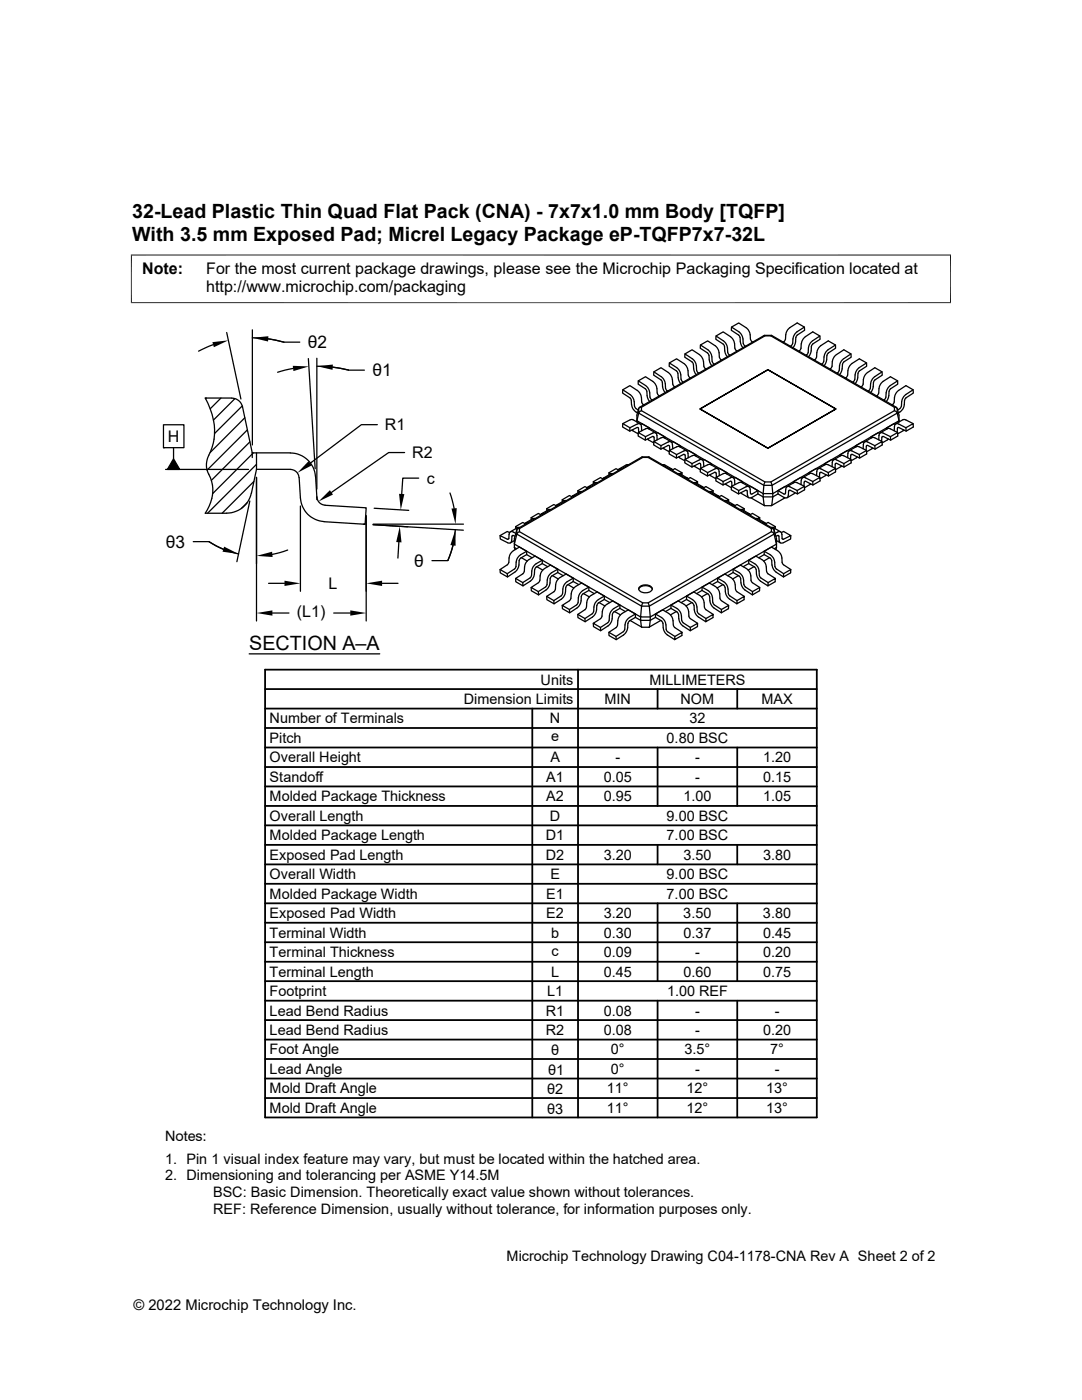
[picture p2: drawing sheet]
<svg xmlns="http://www.w3.org/2000/svg" width="216mm" height="279mm" viewBox="0 0 216 279" stroke-linecap="round" stroke-linejoin="round" font-family="sans-serif">
<g fill="none" stroke="#000" stroke-width=".25">
<path d="M41.2 79.4l-.2 .2M42.5 68.8l-2.9 1.3M44.1 79.4l-2.1 2.2M45.2 66.4l2.9 13.2M46.2 79.5a2.18 2.18 0 0 1 2.2 1.7M46.2 79.4h-5.2a12 12 0 0 1 1 10.7 4.6 4.6 0 0 0 0 5.3 7.5 7.5 0 0 1-1 7h4.2a5 5 0 0 0 4.9-4M46.9 79.5l-4.3 4.3M50.4 67.4a22.5 22.5 0 0 1 6.2 .9M50.4 65.8v23M53.5 67.6l3.1 .7M56.6 68.3h3.2M58.5 73.5l-3.1 .8"/>
<path d="M61.5 71.6l1.4 21.9M63.2 71.5v26.1M63.2 73.1l3.2 .2 3.1 .6M66.4 73.3l3.1 .6M69.5 73.9h3.2M124.3 77.8l1.9 1.4 .3 .6 .1 1.2 .3 .5M127.4 76l1.7 1.2 .4 .6 .1 .6M129.1 78.1l-.3-.5-1.5-.9 .1-.7 1.4-.8 1.5 .9 .4 .5 .3 .6 .1 1.2M129.1 78.1l.1 1.3 .4 .7M129.6 78.4l.1 1 .4 .4M130.5 74.2l1.4 1M131.1 78.4l.3 .5"/>
<path d="M131.4 79h.2M131.9 75.2l.7 .8 .2 1.6 .4 .5M133.6 72.4l1.4 1 .5 .4 .3 .6 .1 1.3M134.5 77.2h.2M134.5 77.1l-.2-.4-.3-1.5-.7-.9-1.4-.9-1.4 .8-.1 .7 1.7 1.2 .2 1.5 .4 .7M135.3 74.5l.1 1.3 .4 .8M135.9 75.7l.3 .5M136.2 76.2l.1 .1M136.4 72.5l-1.4-.9-1.4 .8-.1 .7 1.5 .9 .3 .5M136.5 72.5l.4 .5 .3 .6 .1 1.2M136.7 70.6l1.9 1.4 .3 .6 .1 1.4 .4 .5M137.4 74.9l.4 .5"/>
<path d="M139.8 68.9l1.4 .9 .5 .4 .3 .6 .1 1.3M140.7 73.6h.2M140.7 73.6l-.2-.4-.3-1.6-.6-.8-1.5-1-1.4 .8-.1 .7 1.7 1.2 .2 1.5 .4 .8M141.5 71.8l.3 .8 .2 .4M142.1 72.1l.4 .6M142.6 69l-1.4-1-1.4 .9-.1 .6 1.7 1.2 .1 1.1M142.7 69l.4 .4 .3 .6 .1 1.3M142.9 67.1l1.9 1.4 .3 .5 .1 1.4 .3 .4M143.6 71.3l.2 .5M143.8 71.8l.2 .1M144.3 68.6l-1.5-.9 .1-.6 1.4-.9 1.9 1.4 .3 .6 .1 1.3M144.3 68.7l.3 .5 .1 1.2 .4 .8"/>
<path d="M145.5 70.8l.1 .1M146 65.3l1.4 .9 .5 .5 .3 .5 .1 1.3 .3 .5M146.6 69.5l.5 .6M147.7 67.4l-.3-.5-1.5-1 .1-.6 1.4-.8 1.9 1.3 .3 .6 .1 1.3 .5 .6M147.7 67.4l.1 1.2 .5 .8M148.6 69l.1 .1M152.5 67h.1M152.5 67l-24.9 14.3M152.5 66.9l1.5 .1h-.2M154 67l24.9 14.3M157.9 69l-.2 .1M158.2 68.5l-.3 .5"/>
<path d="M158.8 67.4l-.1 1.2-.5 .8M158.8 67.4l.3-.5 1.4-1v-.6l-1.4-.8-1.5 .9-.4 .4-.3 .6-.2 1.3-.4 .6M159.4 70.1l.4-.5 .3-1.6 .6-.8 1.5-1 1.4 .9v.6l-1.6 1.2-.2 1.5-.5 .8M160.5 65.3l-1.5 .9-.4 .5-.3 .5-.1 1.3M161 70.8l-.2 .1M162.1 68l-.6 .8-.3 1.6-.2 .4M162.6 71.8l-.1 .1M162.6 71.8l.3-.5 .2-1.3 .3-.6 .4-.4 1.5-1 1.4 .9v.6l-1.5 1-.2 .4v.9M163.6 67.1l-1.4 .9M164.4 72.1l-.5 .6M165 71.8l-.3 .8-.3 .4M165.7 73.6h-.1"/>
<path d="M165.7 73.6l.3-.4 .2-1.6 .7-.8 1.5-1 1.4 .8v.7l-1.6 1.2-.2 1.5-.5 .8M166.7 68.9l-1.5 .9-.4 .4-.3 .6-.1 1.3M169.1 74.9l-.4 .5M169.1 74.8l.2-1.2 .3-.6 .4-.5 1.5-.9 1.4 .8v.7l-1.6 1.2-.2 1.5-.5 .8M169.8 70.6l-1.9 1.4-.3 .6-.1 1.3-.5 .6M170.3 76.2l-.2 .1M170.6 75.7l-.3 .5M171.9 77.2h-.1M171.9 77.1l.3-.4 .2-1.5 .7-.9 1.5-.9 1.4 .8v.7l-1.6 1.2-.2 1.5-.5 .7M172.9 72.4l-1.5 1-.4 .4-.3 .6-.1 1.3M175 79h-.1M175.3 78.4l-.3 .5"/>
<path d="M176 74.2l-1.9 1.4-.3 .6-.1 1.3-.5 .6M176.8 78.4l-.1 1-.4 .4M177.4 78.1l-.1 1.3-.5 .7M177.4 78.1l.3-.5 1.4-.9v-.7l-1.4-.8-1.5 .9-.4 .5-.3 .6-.2 1.2M179.1 76l-1.7 1.2-.4 .6-.2 .6M179.3 77.9l-.7 .8-.2 1.6-.4 .5M179.3 77.9l1.5-.9 1.4 .8v.6l-1.4 1-.3 .5M180.5 79.9l-.1 .9a2.1 2.1 0 0 1-1.1 1.6M182.2 77.8l-1.9 1.4-.3 .6-.1 1.2M32.6 84.8h4.1v4.5h-4.1zM32.6 89.3h.1M33 93.7h16.6"/>
<path d="M34.6 91.6l1.3 2.1h-2.5zM34.6 89.3v2.3M48.3 81l-5.5 5.5M48.4 81.2l1.9 9.2M48.9 83.4l-7 6.9M49.4 85.8l-8.1 8M49.8 100l-2.5 12.1M49.9 88.2l-7.7 7.7M50.3 90.4v.9M50.3 90.4h7.6a5 5 0 0 1 5 4.7l.3 4.1M50.5 90.4l-8.1 8.1M50.7 96.1l-6.4 6.3"/>
<path d="M51.2 93.7h6.7a1.75 1.75 0 0 1 1.8 1.6M51.2 95.3v28.6M51.2 93.7l-1 4.7M51.2 92.7l-9.8 9.7M51.2 90.4v3.3M59.7 95.3l.2 4.1M63.2 99.2v.5M63.2 99.2a1.79 1.79 0 0 0 1.7 1.6l8.2 .5-.2 3.3-8.2-.5a5 5 0 0 1-4.8-4.7M75.3 84.8h-3.2l-10.2 7.7M80.7 90.3h-3.1l-11.5 8M83.5 95.4h-3.1l-.2 3.2M89.8 98.4l.8 3.1"/>
<path d="M112.2 99.7l.4 .2-1.5 .9M113 99.9h-.4M114.1 99.1l-.5-.2-1.4 .8v.4M114.7 99h-.5l-.2 .3M115.3 97.9l.4 .2M115.7 98.1l-1.5 .9M116.1 98.1h-.4M117.2 97.3l-.5-.2-1.4 .8v.5M117.8 97.2h-.5l-.2 .4M118.4 96.1l.4 .3-1.5 .8M119.2 96.4h-.4M120.3 95.5l-.5-.2-1.4 .8v.5"/>
<path d="M120.9 95.4h-.5l-.2 .4M121.5 94.4l.4 .2M122.3 94.6h-.4l-1.5 .8M123.4 93.8l-.5-.3-1.4 .9v.4M124 93.6h-.5l-.2 .4M124.3 84.5l-.1 .7 1.5 .8 1.4-.7h.3v1M125.4 92.8h-.4l-1.5 .8M125.7 85.4l1.5-.8a.53 .53 0 0 1 .5 0 .53 .53 0 0 1 .3 .5l.1 .9M126.1 85.8l.2 .2M126.3 86l1.1 .6M126.9 81.6l.5 .2M127.4 86.3l-.1 .7 1.5 .8 1.5-.7 .2 .2"/>
<path d="M127.4 81.5l-.3 1.3v1.4M127.4 81.5v.9l25 14.5h1.7l24.9-14.5v-.9l.4 1.3v1.2l-.4-1.6M127.7 84.6l-1.6-.9-1.8 .8 1.4 .9v.6M127.8 84.7l.3-.1 1.4 .8-.2 .1M128 82l-.5 .3-.4 1.7 25.2 14.5 .1-1.6M128 81.3h-.3l-.2 .2M128 81.3l24.6-14.3h1.2l24.7 14.3v.7l-24.7 14.2h-1.2l-24.6-14.2zM128.1 91.2l-24.8 14.3M128.1 91.2l.1 .1M128.1 91.2h1.4M128.5 80.8l-.4-.5-.2-1.3-.3-.6-1.9-1.4-1.4 .8-.1 .6 1.6 1.1 .2 .4v.9a2.03 2.03 0 0 0 1.2 1.6M128.8 87.1l1.5-.7a.53 .53 0 0 1 .5 0 .53 .53 0 0 1 .3 .5l.1 .9"/>
<path d="M129.2 87.6l.2 .2M129.4 87.8l1.1 .6M129.5 91.2l-.2 .1M129.5 91.2l24.8 14.3M129.5 85.4v.2M130.5 88.1l-.1 .7 1.5 .8 1.4-.7h.2l.1 1M130.5 87.3l.1 .8M130.8 86.4l-1.6-.9-1.8 .8 1.4 .8v.7M131 86.5l.2-.2 1.4 .9-.2 .1M131.9 88.9l1.4-.7a.53 .53 0 0 1 .6 0 .53 .53 0 0 1 .3 .5l.1 .9M131.9 87.4l-1.4 .7 1.4 .8v.7M131.9 87.4l.5-.1 1.5 .9"/>
<path d="M132.2 92.8h.4M132.3 89.4l.2 .2M132.5 89.6l1 .6M132.6 92.8l1.4 .8M132.6 87.2v.2M133.6 89.9l-.1 .7 1.5 .8 1.5-.7 .2 .2M133.6 93.6h.4l.3 .4M134 88.3l.3-.2 1.4 .9-.2 .1M134.2 93.8l.5-.3 1.4 .9-.4 .2M135.3 94.6h.4l1.5 .8M135.4 91.2l1.3 .8M135.7 89v.2"/>
<path d="M136.1 94.4v.4M136.4 90l-1.4 .7M136.5 90a.53 .53 0 0 1 .5 0 .53 .53 0 0 1 .3 .5l.1 .8M136.7 91.7l-.1 .7 1.5 .8 1.4-.7h.2l.1 .1M136.7 95.4h.5l.2 .4M136.7 90.8l.1 .9M137 90l-1.6-.9-1.8 .8 1.4 .8v.7M137.2 90.1l.2-.2 1.4 .8-.2 .2M137.3 95.5l.5-.2 1.4 .8-.4 .3 1.5 .8M138.1 92.5l1.5-.7a.53 .53 0 0 1 .5 0 .53 .53 0 0 1 .3 .5l.1 .8M138.4 96.4h.4M138.5 93l1.2 .7"/>
<path d="M138.7 90.9l1.4 .9M138.7 90.9l-.6 .1-1.4 .7 1.4 .8v.7M138.8 90.7v.3M139.2 96.1v.5M139.7 81.6l13.5-7.8 13.6 7.8-13.6 7.9-13.5-7.9 13.5-7.8 13.6 7.8-13.6 7.9zM139.8 93.5l-.1 .7 1.5 .8 1.4-.7M139.8 92.6v.8M139.8 97.2h.5l.2 .4M140.3 91.9l.2-.2 1.4 .8-.2 .2M140.4 97.3l.5-.2 1.4 .8-.4 .2M141.5 98.1h.4l1.4 .9M141.6 94.8l1.3 .7"/>
<path d="M141.8 92.7h-.5l-1.5 .8 1.4 .8v.7M141.8 92.7l1.4 .8M141.9 92.5v.3M142.3 97.9v.5M142.6 94.3h.3l.1 .9M142.6 93.6l-1.4 .7M142.7 93.6a.53 .53 0 0 1 .5 0 .53 .53 0 0 1 .3 .5v.8M142.9 95.3l-.1 .7 1.5 .8 1.4-.7h.2l.1 .1M142.9 99h.5l.2 .3M143.3 93.6l.3-.1 1.4 .8-.2 .2M143.5 99.1l.5-.2 1.4 .8-.4 .2 1.5 .9M143.6 94.8v.1"/>
<path d="M144.3 96.1l1.5-.7a.53 .53 0 0 1 .5-.1 .53 .53 0 0 1 .3 .5v.8M144.6 99.9h.4M144.7 96.6l1.2 .7M144.9 94.5l1.4 .8M144.9 94.5h-.6l-1.4 .8 1.4 .8v.7M145 94.3v.3M145.4 99.7v.4M146 97l-.1 .7 1.5 .9 1.4-.8M146 96.2l.1 .8M146.5 95.4l.2-.1 1.4 .8-.2 .1M146.6 96.6l.1 .1M147.8 98.3l.2 .2"/>
<path d="M148 98.5l1.4 .8M148 96.3h-.5l-1.5 .7 1.4 .9v.7M148 96.3l1.4 .8M148.1 96.1v.3M148.8 97.9h.3l.1 .9a.53 .53 0 0 0 .2 .5 .53 .53 0 0 0 .7 0l1.1-.7v-.7M149.5 97.2l.3-.1 1.4 .8-1.3 .7-.2-.2v-.8a.53 .53 0 0 0-.3-.5 .53 .53 0 0 0-.5 .1l-1.5 .7M149.8 99.4l2.7 1.5M152.6 96.2l-.2 .6M153.8 96.2l.2 .6M154.1 96.9l.1 1.6h-1.9v.7l-1.1-.6M155.2 98.6l-1 .6-.3 1.7h-1.3M156.6 99.4l-2.7 1.5"/>
<path d="M156.9 97.2l-.2-.1-1.5 .8v.7l1.2 .7a.53 .53 0 0 0 .6 0 .53 .53 0 0 0 .3-.5l.1-.8M157.6 97.9h-.2v.1M157.6 97.8l1.5 .8 1.4-.9v-.7l-1.4 .9-1.5-.7a.53 .53 0 0 0-.6-.1 .53 .53 0 0 0-.2 .5l-.1 .8-.1 .2-1.4-.7M158.3 96.1l.3 .1M158.5 96.3h.4l1.6 .7M158.5 96.3l-1.5 .8M158.5 98.5l-1.4 .8M158.6 98.3l-.1 .2M159.1 97.9v.7M159.8 96.7l.1-.9a.53 .53 0 0 1 .2-.5 .53 .53 0 0 1 .6 .1l1.5 .7 1.4-.8v.7l-1.4 .8-1.6-.8-.1 .2-.1 .8M160 95.4l-.2-.1-1.5 .8v.3M161.4 94.3l.3 .2"/>
<path d="M161.6 96.7l-1.1 .6M161.8 96.6l-.2 .1M162.1 94.5h-.5l-1.5 .8M162.2 94.5l1.4 .8M162.2 96.1v.7M162.9 94.8v.1M163.1 93.6l-.2-.1-1.5 .8v.3M163.9 94.3h-.3l-.1 .9M163.9 94.3l1.4 .7 1.4-.8v-.7l-1.4 .8-1.5-.7a.53 .53 0 0 0-.6 0 .53 .53 0 0 0-.2 .5l-.1 .8M164.5 92.5l.3 .2M164.7 92.7h.4l1.6 .8M164.7 92.7l-1.5 .8"/>
<path d="M164.8 94.8l-1.2 .7M165.3 94.3v.7M166 93.1l.1-.8a.54 .54 0 0 1 .2-.6 .54 .54 0 0 1 .6 .1l1.5 .7 1.4-.8v.7l-1.4 .8-1.6-.7-.1 .1-.1 .8M166.2 91.9l-.2-.2-1.5 .8v.3M167.6 90.7l.3 .2M167.9 93l-1.2 .7M168.4 92.5v.7M169.1 91.3h.1M169.3 90.1l-.2-.2-1.5 .8v.3M169.8 90.8l-.1 .9M169.8 90.9l.2-.2 1.5 .7 1.4-.8v-.7l-1.4 .8-1.5-.7a.53 .53 0 0 0-.6 0 .53 .53 0 0 0-.2 .5l-.1 .8M169.8 91.7l-1.9-.8-1.6 .9"/>
<path d="M170.7 89l.3 .1M171 91.2l-1.2 .8M171.5 90.7v.7M172.2 89.6l.1-.9a.54 .54 0 0 1 .2-.5 .54 .54 0 0 1 .6 0l1.5 .7 1.4-.8v.7l-1.4 .8-1.6-.7-.1 .2-.1 .8M172.4 88.3l-.2-.2-1.5 .9v.2M172.9 89.9l-1.9-.8-1.6 .9M173.8 87.2l.3 .1M174.1 89.4l-1.2 .8M174.6 88.9v.7M175.5 86.5l-.2-.2-1.5 .9v.2M176 87.3l-.1 .8M176 87.3l.2-.2 1.5 .7 1.4-.8v-.7l-1.4 .8-1.5-.7a.53 .53 0 0 0-.6 0 .53 .53 0 0 0-.2 .5l-.1 .9"/>
<path d="M176 88.1l-1.9-.8-1.5 .9M176.9 85.4l.3 .1M177.1 87.8l-1.1 .6M177.2 87.6l-.1 .2M177.7 87.1v.7M178.5 82l.5 .4M178.5 81.3h.3l.2 .2M178.6 84.7l-.2-.1-1.5 .8v.2M179.1 86.3l-1.9-.8-1.6 .9M179.3 84.6a.53 .53 0 0 0-.6 0 .53 .53 0 0 0-.2 .5l-.1 .9M179.3 84.6l1.5 .8 1.4-.9v.7l-1.4 .8-1.6-.7-.1 .2-.1 .8M179.4 84.2v-.2l-25.2 14.5v.7h-1.9l.2 1.6"/>
<path d="M179.6 81.6l-.5 .2M179.9 81l-.3 .5M180.2 86l-1.1 .6M180.3 85.8l-.1 .2M180.8 85.4v.6M182.2 84.5l-1.9-.8-1.5 .9M38.6 108.1h3.1a17.6 17.6 0 0 0 5.9 2.5M41.8 108.1l2.8 1.5M49.3 100.3l-1.1 1.2M53.6 116.4h3.2M57.4 109.8l-3.1 .8M59.9 101v17"/>
<path d="M72.5 104.6h.4M73.1 102.9v21M74.4 104.7l18.1 1.1M74.5 104.6h18M74.7 101.4l6.9 .5M76.2 116.4h3.2M79.6 108.2l-.2 3.2M86.2 111.9h3.2M90.8 105.7a17.8 17.8 0 0 1-1.4 6.2l1-3.1M99.8 113.7v.6l1.5 .8 1.4-.9 .5-.5 .3-.5 .2-1.6 1.4-.9v-.7l-1.4-.8-1.4 .8-.4 .5-.5 2-1.6 1.2 1.4 .8 .1 .6M101.7 106.3l-.5-.2-1.4 .8v.7l1.5 .7a.53 .53 0 0 0 .6 0 .53 .53 0 0 0 .2-.5l.1-.8M102.5 106.9h-.3v.1"/>
<path d="M102.5 106.9l.3 .1M102.6 109.3v-.7l25.2 14.5v.7h2v-.7h-2l.2-2.1M102.6 107.9l-.7 .5M102.6 109.3l.2 .4M102.6 109.3l.5 .2M102.9 105.1l.4 .2M102.9 106.4l-.4-.2a.53 .53 0 0 0-.6-.1 .53 .53 0 0 0-.3 .6l-.1 .8-.1 .1-1.6-.7M103.1 105.7l-.5 1.8v1.1l.6-2.1 .5-.4M103.1 105.7v.9l24.9 14.4h1.6l24.9-14.4v-.9M103.3 105.3l-1.5 .8M103.7 105.5l24.5-14.2h1.1l24.6 14.2v.6l-24.6 14.2h-1.1l-24.5-14.2zM103.7 105.5h-.4l-.2 .2"/>
<path d="M103.7 105.3h-.4M103.9 110.7a1.88 1.88 0 0 0-.9 1.5v.9l-.3 .4-1.5 1M104 111.3l1.2 .7M104.6 114l-.3 .5-1.4 .9 1.4 .9 .1 .6M104.8 104.5l-.5-.2-1.4 .8v.4M105.1 110l-1.2 .7M105.1 110.7l1.1 .6M105.4 104.3l-.5 .1-.2 .3M106 103.3l.4 .2M106 117.2v.7l1.5 .8 1.4-.9M106.8 103.5h-.4l-1.5 .8M107 113.2l1.2-.7v-.7l-1.4-.8-1.4 .8-.5 .5-.2 .8-.1 .9"/>
<path d="M107 113.2l-.3 .5-.1 1.3-.3 .5-.5 .5-1.4 .9-1.5-.8v-.7M107.1 113.1l1.2 .7M107.7 115.8l-.3 .5-1.4 .9 1.4 .9 .1 .6M107.9 102.7l-.5-.2-1.4 .8v.4M108.2 111.8l-1.7 1.1-.3 .6-.2 1.6-1.7 1.2M108.2 112.5l1.1 .6M108.5 102.5l-.5 .1-.2 .3M108.7 113.5a1.88 1.88 0 0 0-.9 1.4l-.1 .9M108.7 113.5l1.2-.7 1.4 .8v.7l-1.2 .7M109.1 101.5l.4 .2-1.5 .9M109.9 101.7h-.4M110.1 115l-.3 .4-.2 1.5-.7 .9"/>
<path d="M110.2 114.9l1.2 .6M110.8 117.6l-.3 .5-1.4 .9 1.4 .9 .1 .6M111 100.9l-.5-.2-1.4 .8v.4M111.3 113.6l-1.7 1.1-.3 .6-.2 1.6-1.7 1.2M111.3 114.3l1.1 .6M111.6 100.8h-.5l-.2 .3M112.2 118.4l-.2 .5-1.5 1M112.3 117.6v.8M112.9 117.3l-.1 1.2-.3 .6-.5 .5-1.4 .9-1.5-.8v-.7M112.9 117.2l.2-.4 1.3-.7v-.7l-1.4-.8-1.4 .8-.5 .5-.2 .8-.1 .9M113.3 116.7l1.2 .6M114.4 115.4l-1.5 .9-.4 .6-.2 .6"/>
<path d="M114.4 116.1l1.1 .6M116.3 118.5l1.2-.7v-.6l-1.4-.8-1.7 1.1-.3 .6-.3 1.5-1.6 1.2 1.4 .8 .1 .7M116.3 118.6l-.3 .4-.2 1.5-.7 .8M116.4 118.5l1.2 .6M117.5 117.2l-1.2 .7a1.88 1.88 0 0 0-.9 1.4v.9l-.3 .5M117.5 117.8l1.1 .7M120.6 119l-1.4 .8-.4 .5-.3 .8v.9M120.6 119.6l1.1 .7M127.4 117.6a1.62 1.62 0 0 1 2.8 0M127.5 117.2a1.66 1.66 0 0 1 2.7 .3 1.56 1.56 0 0 1-2.8 0zM137 119l1.2 .7a1.88 1.88 0 0 1 .9 1.4v.9M137 119.6l-1.1 .7"/>
<path d="M140.1 117.2l1.4 .8 .4 .5 .3 .8v.9l.3 .5M140.1 117.8l-1.1 .7M141.2 118.5l-1.2 .6M141.3 118.6l.3 .4M141.3 118.5l-1.2-.7v-.6l1.4-.8 1.4 .8 .4 .5 .3 .8 .1 1 .2 .4M141.6 119l.1 1.3 .3 .6 1.9 1.4M143.2 115.4l1.5 .9 .4 .6 .2 .6M143.2 116.1l-1.1 .6M144 119.9l1.4 .9M144.3 116.7l-1.2 .6M144.7 117.2l-.3-.4-1.2-.7v-.7l1.4-.8 1.2 .7a1.88 1.88 0 0 1 .9 1.4v.9l.3 .4 1.5 1M144.7 117.3l.1 1.2 .3 .6 .5 .5 1.4 .9"/>
<path d="M145.3 117.6v.8l.2 .5 1.6 1 1.4-.9v.7l-1.5 .8 .1-.6M146 100.8h.5l.2 .3M146.3 113.6l1.4 .8 .4 .5 .3 .9v.8M146.3 114.3l-1.1 .6M146.6 100.9l.5-.2 1.4 .8-.4 .2M147.4 114.9l-1.2 .6M147.5 115l.3 .4 .1 1.3 .3 .6 1.9 1.4M147.7 101.7h.4M148.1 101.7l1.4 .9M148.4 116.6l.3 .5 1.5 1 1.4-.9v.7l-1.5 .8 .1-.6M148.5 101.5v.4M148.9 113.5l-1.2-.7-1.4 .8v.7l1.2 .7"/>
<path d="M148.9 113.5a1.88 1.88 0 0 1 .9 1.4l.1 .9 .2 .4 1.5 1M149.1 102.5l.5 .1 .2 .3M149.4 111.8l1.2 .7a1.88 1.88 0 0 1 .9 1.5v.8M149.4 112.5l-1.1 .6M149.7 102.7l.5-.2 1.4 .8-.4 .2M150.5 113.1l-1.2 .7M150.6 113.2l.3 .5 .1 1.3 .3 .5 .5 .5 1.4 .9M150.6 113.2l-1.2-.7v-.7l1.4-.8 1.4 .8 .4 .5 .3 .8 .1 .9M150.8 103.5h.4M151.2 103.5l1.5 .8M151.5 114.9l.3 .4 1.5 1 1.4-.9v.7l-1.5 .8 .1-.6M151.6 103.3v.4"/>
<path d="M152.2 104.3l.5 .1 .2 .3M152.5 100.8l.1 .1M152.5 110l1.2 .7M152.5 110.7l-1.1 .6M152.8 104.5l.5-.2 1.4 .8-.4 .2M153 114l.2 .5 1.5 .9M153.6 111.3l-1.2 .7M153.7 110.7a1.88 1.88 0 0 1 .9 1.5v.9l.3 .4 1.5 1 1.4-.8v.6l-1.5 .8 .1-.6M153.9 105.3h.4l1.4 .8M153.9 105.5h.4l.2 .2M154.5 105.7l.4 1.8v1.1l-.5-2.1-.5-.4M154.7 105.1v.4"/>
<path d="M154.9 107.9l.8 .5M154.9 109.3v-.7l-25.1 14.5-.3-2.1-.2-.7M154.9 109.3l-.1 .4M154.9 109.3l-.4 .2M155.1 106.9h.2l.1 .1M155.1 106.9l-.3 .1M155.4 107l.1 .8a.53 .53 0 0 0 .2 .5 .53 .53 0 0 0 .6 0M155.9 106.3l.5-.2 1.4 .8-1.6 .7-.1-.1-.1-.8a.53 .53 0 0 0-.3-.6 .53 .53 0 0 0-.6 .1l-.4 .2M157.8 113.7l-1.5-1.1-.2-.4-.1-.8a1.88 1.88 0 0 0-.9-1.5l-1.2-.7-1.4 .8v.7l1.4 .9 .1 1.2 .4 .9 1.9 1.4M157.8 106.9v.7l-1.5 .7M49.7 130.5h26.1M54.4 122.3h3.3"/>
<path d="M66.6 122.3h3.3M112.2 120.8v.7l1.5 .8 1.4-1M115.1 120.7l-1.5 .9M117.1 120.3l-.1 .9-.2 .4-1.5 1 1.4 .8 .1 .7M117.1 120.3l.1-.6 .4-.6 1.6-1 1.4 .9v.6l-1.2 .7M118.4 124.4v.7l1.4 .8 2-1.4 .3-.6 .2-1.6 1.4-.9v-.6l-1.4-.9-1.2 .7a1.88 1.88 0 0 0-.9 1.5l-.1 .9-.2 .4-1.5 1 1.4 .8v.7M118.4 122l-.2 .5-1.5 .9M119.1 120.8l-.1 1.3-.3 .6-.5 .4-1.4 1-1.5-.8v-.7M119.4 120.4l-.3 .4M119.5 120.2l1.2 .7M121.3 124.3l-1.5 .9M122.5 121.5l-.7 .8-.2 1.5-.3 .5"/>
<path d="M122.6 122l1.2 .7M123.2 124.8l-.3 .4-1.4 1 1.4 .8 .1 .7M123.2 124.7l.2-1.4 .8-.9 1.2-.7 1.4 .8v.7l-1.4 .9-.2 1.6-.3 .6-.5 .4-1.4 1-1.5-.9v-.6M123.7 120.8l-1.2 .6M123.7 121.4l1.1 .6M125.6 123.3a1.88 1.88 0 0 0-.9 1.4v.9l-.3 .4-1.5 1M126.8 122.5l-1.2 .7M126.8 123.2l1 .6 .2 1.2M128 125l.1 .2M128.2 120.3l-.2 .7M130.8 122.5l1.2 .7M130.8 123.2l-1 .6-.3 1.4h-1.4l-2.4-1.4"/>
<path d="M131.8 123.8l-2.3 1.4M132 123.3l.7 .8 .2 1.5 .3 .5 1.5 .9 1.4-.8v.6l-1.5 .9 .1-.7M133.2 126.7l1.4 1M133.9 120.8l1.2 .6M133.9 121.4l-1.1 .6M134.3 124.7v-.8a1.88 1.88 0 0 0-.9-1.5l-1.2-.7-1.4 .8v.7l1.4 .9 .2 1.6 .3 .6 .5 .4M134.4 124.8l.2 .4 1.5 1M135 122l-1.2 .7M135.1 121.5l.7 .8 .2 1.5 .3 .5M136.3 124.3l1.5 .9 1.4-.8v.7l-1.5 .8 .1-.7M138 120.2l-1.1 .7M138.2 120.4l.3 .4 .1 1.3 .3 .6 .5 .4 1.4 1"/>
<path d="M139.1 122l.3 .5 1.5 .9 1.4-.8v.7l-1.5 .8 .1-.7M139.2 124.4l-1.7-1.2-.2-1.5-.6-1-1.4-.8-1.4 .9v.6l1.4 .9 .2 1.6 .3 .6 1.9 1.4M140.5 120.3l-.2-.6-.4-.6-1.5-1-1.4 .9v.6l1.2 .7M140.5 120.3v.9M140.6 121.2l.2 .5 1.5 .9M142.5 120.7l1.5 .9 1.4-.8v.7l-1.5 .8 .1-.7"/>
</g>
<path d="M26.1 50.9h163.7M26.2 50.8v9.7M189.7 50.8v9.7M26.1 60.4h163.7" fill="none" stroke="#000" stroke-width=".2"/>
<g fill="#000">
<path d="M42.4 68.3l3.2-.4-2.9 1.4zM50.4 67.4l3.2-.3-.1 1.1zM58.4 73l3.2 .1-3.1 1zM63.2 73.1l3.2-.4v1.1zM34.6 91.6l1.3 2.1h-2.5zM61.6 92l.6 .9-2.8 1.5zM63.5 100.1l2.3-2.3 .6 .9zM79.6 98.6h1.1l-.7 3.2zM44.7 109.1l2.9 1.5-3.2-.5zM51.2 110.9l3.1-.8 .1 1.1zM56.8 115.9l3.1 .5-3.1 .5zM73.1 116.4l3.1-.5v1z"/>
<path d="M79.8 105l.3 3.2h-1zM90.9 105.7v3.2l-1-.1zM90.1 101.5l1-.1-.2 3.2zM51.2 122.3l3.2-.5v1.1zM69.9 121.8l3.2 .5-3.2 .6z"/>
</g>
<g fill="none" stroke="#000" stroke-width=".36">
<path d="M52.9 137.5h110.1M52.9 133.6h110.1v89.4h-110.1zM115.3 133.6v89.4M131.2 137.5v3.9M147.1 137.5v3.9M52.9 153.1h110.1M52.9 149.2h110.1M52.9 145.3h110.1M52.9 141.4h110.1M52.9 157h110.1M106.2 141.4v81.6M131.2 149.2v11.6"/>
<path d="M147.1 149.2v11.6M52.9 164.7h110.1M52.9 160.8h110.1M52.9 176.4h110.1M52.9 168.6h110.1M52.9 172.5h110.1M131.2 168.6v3.9M147.1 168.6v3.9M52.9 188h110.1M52.9 195.8h110.1M52.9 180.3h110.1M52.9 191.9h110.1"/>
<path d="M52.9 199.7h110.1M52.9 184.1h110.1M131.2 180.3v15.5M131.2 199.7v23.3M147.1 180.3v15.5M147.1 199.7v23.3M52.9 207.5h110.1M52.9 215.2h110.1M52.9 203.6h110.1M52.9 211.3h110.1M52.9 219.1h110.1"/>
</g>
<g font-size="3.9">
<text x="26.4" y="43.5">32-Lead Plastic Thin Quad Flat Pack (CNA) - 7x7x1.0 mm Body [TQFP]</text>
<text x="26.4" y="48.1">With 3.5 mm Exposed Pad; Micrel Legacy Package eP-TQFP7x7-32L</text>
<text x="49.7" y="129.7">SECTION A–A</text>
</g>
<g font-size="3.5">
<text x="61.4" y="69.5">θ2</text>
<text x="74.3" y="75.1">θ1</text>
<text x="33.1" y="109.3">θ3</text>
<text x="82.6" y="113.1">θ</text>
</g>
<g font-size="3.2">
<text x="28.4" y="54.7">Note:</text>
<text x="41.1" y="58.3">http://www.microchip.com/packaging</text>
<text x="41.1" y="54.7">For the most current package drawings, please see the Microchip Packaging Specification located at</text>
<text x="33.5" y="88.2">H</text>
<text x="76.8" y="85.9">R1</text>
<text x="82.3" y="91.5">R2</text>
<text x="85.2" y="96.5">c</text>
<text x="65.6" y="117.6">L</text>
<text x="59.2" y="123.1">(L1)</text>
</g>
<g font-size="2.9">
<text x="107.9" y="136.6">Units</text>
<text x="129.6" y="136.6">MILLIMETERS</text>
<text x="92.5" y="140.5">Dimension Limits</text>
<text x="120.7" y="140.5">MIN</text>
<text x="135.8" y="140.5">NOM</text>
<text x="151.9" y="140.5">MAX</text>
<text x="53.8" y="144.4">Number of Terminals</text>
<text x="53.8" y="148.3">Pitch</text>
<text x="109.7" y="144.4">N</text>
<text x="110" y="148">e</text>
<text x="133" y="148.3">0.80 BSC</text>
<text x="137.6" y="144.4">32</text>
<text x="53.8" y="152.1">Overall Height</text>
<text x="109.8" y="152.1">A</text>
<text x="122.8" y="152.1">-</text>
<text x="138.7" y="152.1">-</text>
<text x="152.3" y="152.1">1.20</text>
<text x="53.8" y="159.9">Molded Package Thickness</text>
<text x="53.8" y="156">Standoff</text>
<text x="109" y="156">A1</text>
<text x="109" y="159.9">A2</text>
<text x="120.5" y="156">0.05</text>
<text x="120.5" y="159.9">0.95</text>
<text x="136.4" y="159.9">1.00</text>
<text x="138.7" y="156">-</text>
<text x="152.3" y="159.9">1.05</text>
<text x="152.3" y="156">0.15</text>
<text x="53.8" y="163.8">Overall Length</text>
<text x="53.8" y="167.7">Molded Package Length</text>
<text x="108.9" y="167.7">D1</text>
<text x="109.7" y="163.8">D</text>
<text x="133" y="163.8">9.00 BSC</text>
<text x="133" y="167.7">7.00 BSC</text>
<text x="53.8" y="171.6">Exposed Pad Length</text>
<text x="108.9" y="171.6">D2</text>
<text x="120.5" y="171.6">3.20</text>
<text x="136.4" y="171.6">3.50</text>
<text x="152.3" y="171.6">3.80</text>
<text x="53.8" y="175.5">Overall Width</text>
<text x="53.8" y="179.4">Molded Package Width</text>
<text x="109" y="179.4">E1</text>
<text x="109.8" y="175.5">E</text>
<text x="133" y="175.5">9.00 BSC</text>
<text x="133" y="179.4">7.00 BSC</text>
<text x="53.8" y="183.2">Exposed Pad Width</text>
<text x="109" y="183.2">E2</text>
<text x="120.5" y="183.2">3.20</text>
<text x="136.4" y="183.2">3.50</text>
<text x="152.2" y="183.2">3.80</text>
<text x="53.8" y="187.1">Terminal Width</text>
<text x="53.8" y="191">Terminal Thickness</text>
<text x="110" y="187.1">b</text>
<text x="110" y="190.7">c</text>
<text x="120.5" y="187.1">0.30</text>
<text x="120.5" y="191">0.09</text>
<text x="136.4" y="187.1">0.37</text>
<text x="138.7" y="191">-</text>
<text x="152.2" y="191">0.20</text>
<text x="152.3" y="187.1">0.45</text>
<text x="53.8" y="194.9">Terminal Length</text>
<text x="110" y="194.9">L</text>
<text x="120.5" y="194.9">0.45</text>
<text x="136.4" y="194.9">0.60</text>
<text x="152.3" y="194.9">0.75</text>
<text x="53.8" y="198.8">Footprint</text>
<text x="53.8" y="202.7">Lead Bend Radius</text>
<text x="108.9" y="202.7">R1</text>
<text x="109.2" y="198.8">L1</text>
<text x="120.5" y="202.7">0.08</text>
<text x="133.1" y="198.8">1.00 REF</text>
<text x="138.7" y="202.7">-</text>
<text x="154.6" y="202.7">-</text>
<text x="53.8" y="206.6">Lead Bend Radius</text>
<text x="108.9" y="206.6">R2</text>
<text x="120.5" y="206.6">0.08</text>
<text x="138.7" y="206.6">-</text>
<text x="152.3" y="206.6">0.20</text>
<text x="53.8" y="210.4">Foot Angle</text>
<text x="53.8" y="214.3">Lead Angle</text>
<text x="109.4" y="214.5">θ1</text>
<text x="110" y="210.6">θ</text>
<text x="121.9" y="210.4">0°</text>
<text x="121.9" y="214.3">0°</text>
<text x="136.6" y="210.4">3.5°</text>
<text x="138.7" y="214.3">-</text>
<text x="153.7" y="210.4">7°</text>
<text x="154.6" y="214.3">-</text>
<text x="53.8" y="218.2">Mold Draft Angle</text>
<text x="109.2" y="218.4">θ2</text>
<text x="121.1" y="218.2">11°</text>
<text x="137" y="218.2">12°</text>
<text x="152.9" y="218.2">13°</text>
<text x="32.9" y="227.7">Notes:</text>
<text x="53.8" y="222.1">Mold Draft Angle</text>
<text x="109.2" y="222.3">θ3</text>
<text x="121.1" y="222.1">11°</text>
<text x="137" y="222.1">12°</text>
<text x="152.9" y="222.1">13°</text>
<text x="32.9" y="232.3">1. Pin 1 visual index feature may vary, but must be located within the hatched area.</text>
<text x="32.9" y="235.6">2. Dimensioning and tolerancing per ASME Y14.5M</text>
<text x="42.5" y="238.9">BSC: Basic Dimension. Theoretically exact value shown without tolerances.</text>
<text x="42.5" y="242.2">REF: Reference Dimension, usually without tolerance, for information purposes only.</text>
<text x="101.1" y="251.7">Microchip Technology Drawing C04-1178-CNA Rev A Sheet 2 of 2</text>
<text x="26.6" y="261.3">© 2022 Microchip Technology Inc.</text>
</g>
</svg>
